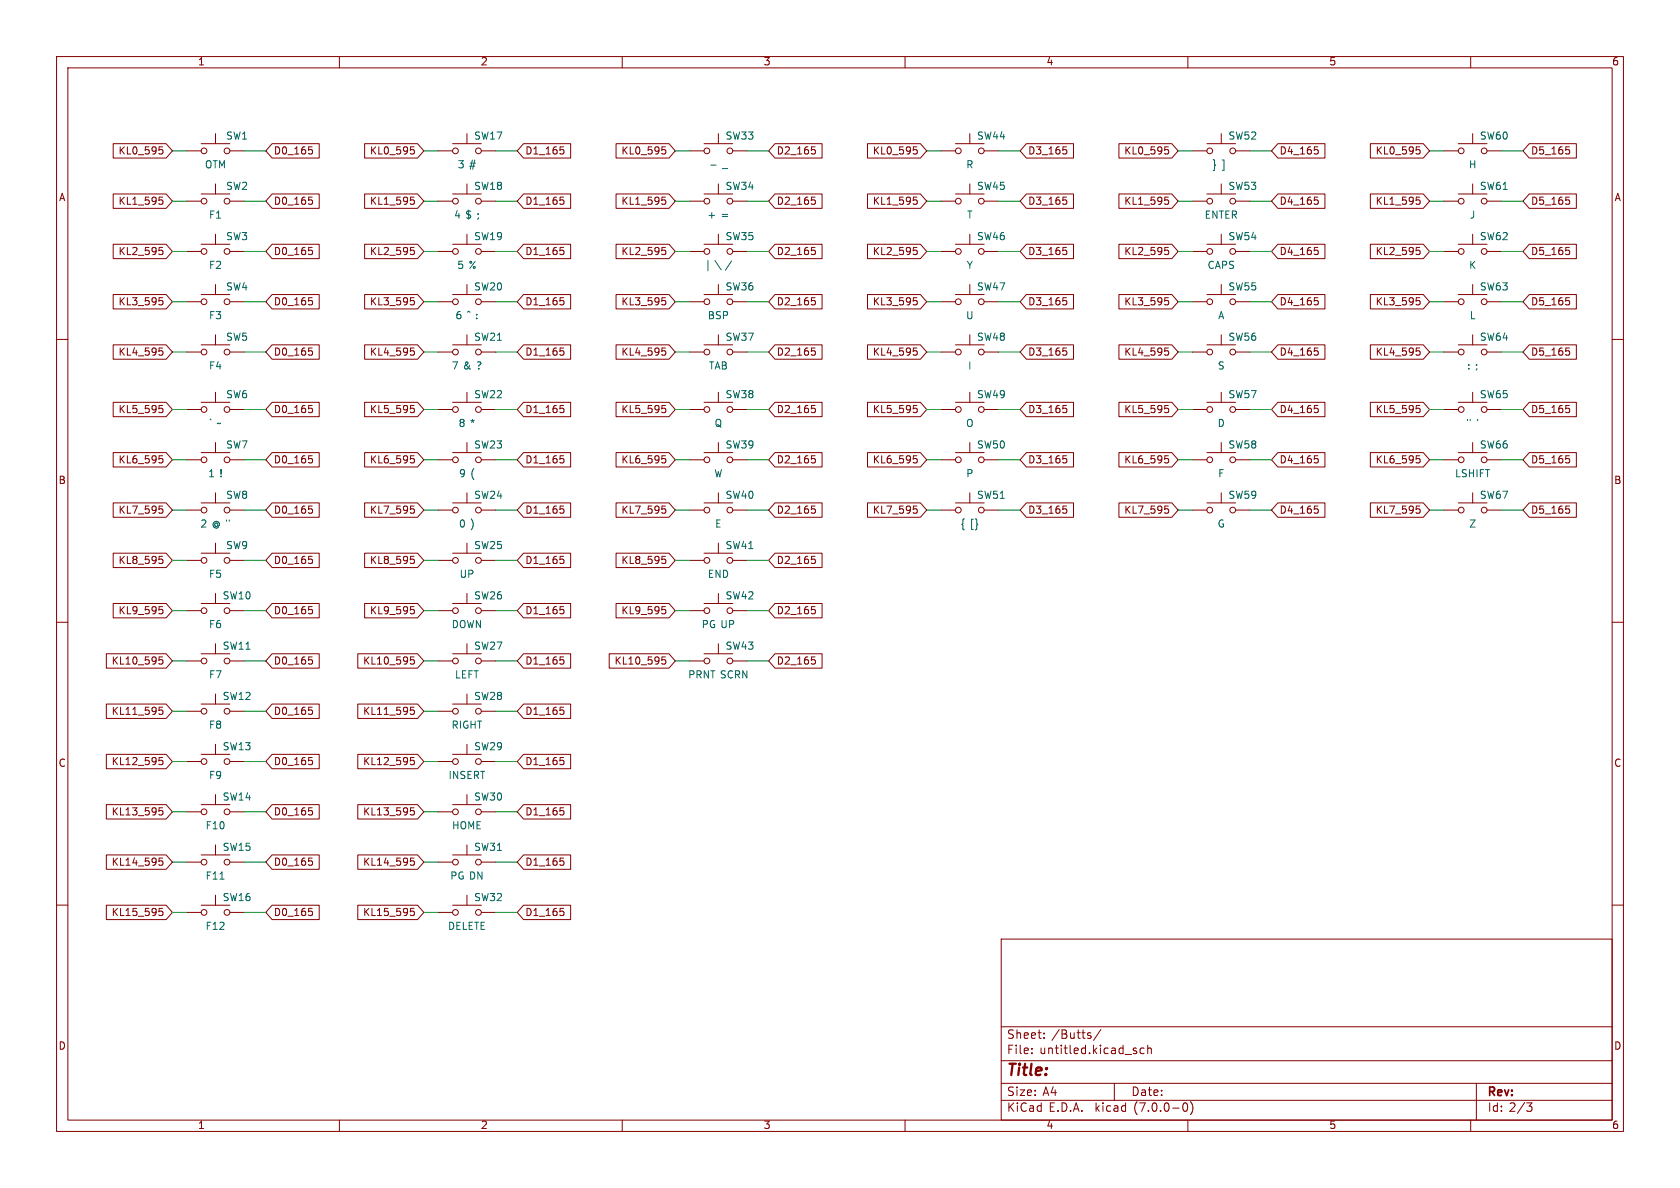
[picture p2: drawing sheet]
<svg xmlns="http://www.w3.org/2000/svg" width="297mm" height="210mm" viewBox="0 0 297 210" stroke-linecap="round" stroke-linejoin="round" font-family="sans-serif">
<g fill="none" stroke="#840000" stroke-width=".18">
<path d="M10 10h277v190h-277zM12 12h273v186h-273zM60 10v2M110 10v2M160 10v2M210 10v2M260 10v2M20 34.3h9.4l1.1 1.3-1.1 1.2h-9.4zM20 25.4h9.4l1.1 1.3-1.1 1.2h-9.4zM28.1 26h.6M28.1 34.8h.6M28.3 26.4h.3l.2 .3-.1 .5h-.4"/>
<path d="M28.3 35.3h.3l.2 .3-.1 .5h-.4M33 26.7h2.6M33 35.6h2.6M35.6 25.4h5M35.6 34.3h5M38.1 23.6v1.8M38.1 32.5v1.8M40.6 26.7h2.6M40.6 35.6h2.6M48.1 25.4h8.3v2.5h-8.3l-1.1-1.2zM48.1 34.3h8.3v2.5h-8.3l-1.1-1.2zM54.6 26h.6"/>
<path d="M54.6 34.8h.6M55.1 26.5l.2 .2-.2 .5M55.1 35.4l.2 .2-.2 .5M64.5 25.4h9.3l1.1 1.3-1.1 1.2h-9.3zM64.5 34.3h9.3l1.1 1.3-1.1 1.2h-9.3zM72.6 26h.6M72.6 34.8h.6M72.7 26.4h.3l.3 .3-.2 .5h-.4M72.7 35.3h.3l.3 .3-.2 .5h-.4M77.5 26.7h2.5M77.5 35.6h2.5M80 25.4h5.1"/>
<path d="M80 34.3h5.1M82.5 23.6v1.8M82.5 32.5v1.8M85.1 26.7h2.5M85.1 35.6h2.5M92.6 25.4h8.3v2.5h-8.3l-1.2-1.2zM92.6 34.3h8.3v2.5h-8.3l-1.2-1.2zM99 26h.6M99 34.8h.6M99.6 26.5l.1 .2-.1 .5M99.6 35.4l.1 .2-.1 .5M108.9 25.4h9.4l1.1 1.3-1.1 1.2h-9.4z"/>
<path d="M108.9 34.3h9.4l1.1 1.3-1.1 1.2h-9.4zM117 26h.6M117 34.8h.6M117.2 26.4h.3l.2 .3-.1 .5h-.4M117.2 35.3h.3l.2 .3-.1 .5h-.4M121.9 26.7h2.6M121.9 35.6h2.6M124.5 25.4h5M124.5 34.3h5M127 23.6v1.8M127 32.5v1.8M129.5 26.7h2.6"/>
<path d="M129.5 35.6h2.6M137 25.4h8.3v2.5h-8.3l-1.1-1.2zM137 34.3h8.3v2.5h-8.3l-1.1-1.2zM143.5 26h.6M143.5 34.8h.6M144 26.5l.2 .2-.2 .5M144 35.4l.2 .2-.2 .5M153.4 25.4h9.3l1.1 1.3-1.1 1.2h-9.3zM153.4 34.3h9.3l1.1 1.3-1.1 1.2h-9.3zM161.5 26h.6M161.5 34.8h.6M161.6 26.4h.3l.3 .3-.2 .5h-.4"/>
<path d="M161.6 35.3h.3l.3 .3-.2 .5h-.4M166.4 26.7h2.5M166.4 35.6h2.5M168.9 25.4h5.1M168.9 34.3h5.1M171.4 23.6v1.8M171.4 32.5v1.8M174 26.7h2.5M174 35.6h2.5M181.5 25.4h8.3v2.5h-8.3l-1.2-1.2zM181.5 34.3h8.3v2.5h-8.3l-1.2-1.2zM187.9 26h.6"/>
<path d="M187.9 34.8h.6M188.5 26.5l.1 .2-.1 .5M188.5 35.4l.1 .2-.1 .5M197.8 34.3h9.4l1.1 1.3-1.1 1.2h-9.4zM197.8 25.4h9.4l1.1 1.3-1.1 1.2h-9.4zM205.9 26h.6M205.9 34.8h.6M206.1 26.4h.3l.2 .3-.1 .5h-.4M206.1 35.3h.3l.2 .3-.1 .5h-.4M210.8 26.7h2.6M210.8 35.6h2.6M213.4 25.4h5"/>
<path d="M213.4 34.3h5M215.9 23.6v1.8M215.9 32.5v1.8M218.4 26.7h2.6M218.4 35.6h2.6M225.9 34.3h8.3v2.5h-8.3l-1.1-1.2zM225.9 25.4h8.3v2.5h-8.3l-1.1-1.2zM232.4 26h.6M232.4 34.8h.6M232.9 26.5l.2 .2-.2 .5M232.9 35.4l.2 .2-.2 .5M242.3 34.3h9.3l1.1 1.3-1.1 1.2h-9.3z"/>
<path d="M242.3 25.4h9.3l1.1 1.3-1.1 1.2h-9.3zM250.4 26h.6M250.4 34.8h.6M250.5 26.4h.3l.3 .3-.2 .5h-.4M250.5 35.3h.3l.3 .3-.2 .5h-.4M255.3 26.7h2.5M255.3 35.6h2.5M257.8 25.4h5.1M257.8 34.3h5.1M260.3 23.6v1.8M260.3 32.5v1.8M262.9 26.7h2.5"/>
<path d="M262.9 35.6h2.5M270.4 25.4h8.3v2.5h-8.3l-1.2-1.2zM270.4 34.3h8.3v2.5h-8.3l-1.2-1.2zM276.8 26h.6M276.8 34.8h.6M277.4 26.5l.1 .2-.1 .5M277.4 35.4l.1 .2-.1 .5M10 60h2M20 43.2h9.4l1.1 1.3-1.1 1.2h-9.4zM20 52.1h9.4l1.1 1.2-1.1 1.3h-9.4zM28.1 43.7h.6M28.1 52.6h.6"/>
<path d="M28.3 44.2h.3l.2 .3-.1 .4-.4 .1M28.3 53.1h.3l.2 .3-.1 .4-.4 .1M33 53.3h2.6M33 44.5h2.6M35.6 52.1h5M35.6 43.2h5M38.1 41.4v1.8M38.1 50.3v1.8M38.1 59.2v1.8M40.6 53.3h2.6M40.6 44.5h2.6M48.1 52.1h8.3v2.5h-8.3l-1.1-1.3z"/>
<path d="M48.1 43.2h8.3v2.5h-8.3l-1.1-1.2zM54.6 43.7h.6M54.6 52.6h.6M55.1 44.3l.2 .2-.2 .4M55.1 53.2l.2 .2-.2 .4M64.5 43.2h9.3l1.1 1.3-1.1 1.2h-9.3zM64.5 52.1h9.3l1.1 1.2-1.1 1.3h-9.3zM72.6 43.7h.6M72.6 52.6h.6M72.7 44.2h.3l.3 .3-.2 .4-.4 .1M72.7 53.1h.3l.3 .3-.2 .4-.4 .1M77.5 53.3h2.5"/>
<path d="M77.5 44.5h2.5M80 52.1h5.1M80 43.2h5.1M82.5 41.4v1.8M82.5 50.3v1.8M82.5 59.2v1.8M85.1 53.3h2.5M85.1 44.5h2.5M92.6 52.1h8.3v2.5h-8.3l-1.2-1.3zM92.6 43.2h8.3v2.5h-8.3l-1.2-1.2zM99 43.7h.6M99 52.6h.6"/>
<path d="M99.6 44.3l.1 .2-.1 .4M99.6 53.2l.1 .2-.1 .4M108.9 52.1h9.4l1.1 1.2-1.1 1.3h-9.4zM108.9 43.2h9.4l1.1 1.3-1.1 1.2h-9.4zM117 43.7h.6M117 52.6h.6M117.2 44.2h.3l.2 .3-.1 .4-.4 .1M117.2 53.1h.3l.2 .3-.1 .4-.4 .1M121.9 53.3h2.6M121.9 44.5h2.6M124.5 52.1h5M124.5 43.2h5"/>
<path d="M127 41.4v1.8M127 50.3v1.8M127 59.2v1.8M129.5 53.3h2.6M129.5 44.5h2.6M137 43.2h8.3v2.5h-8.3l-1.1-1.2zM137 52.1h8.3v2.5h-8.3l-1.1-1.3zM143.5 43.7h.6M143.5 52.6h.6M144 44.3l.2 .2-.2 .4M144 53.2l.2 .2-.2 .4M153.4 52.1h9.3l1.1 1.2-1.1 1.3h-9.3z"/>
<path d="M153.4 43.2h9.3l1.1 1.3-1.1 1.2h-9.3zM161.5 43.7h.6M161.5 52.6h.6M161.6 44.2h.3l.3 .3-.2 .4-.4 .1M161.6 53.1h.3l.3 .3-.2 .4-.4 .1M166.4 53.3h2.5M166.4 44.5h2.5M168.9 52.1h5.1M168.9 43.2h5.1M171.4 41.4v1.8M171.4 50.3v1.8M171.4 59.2v1.8"/>
<path d="M174 53.3h2.5M174 44.5h2.5M181.5 43.2h8.3v2.5h-8.3l-1.2-1.2zM181.5 52.1h8.3v2.5h-8.3l-1.2-1.3zM187.9 43.7h.6M187.9 52.6h.6M188.5 44.3l.1 .2-.1 .4M188.5 53.2l.1 .2-.1 .4M197.8 52.1h9.4l1.1 1.2-1.1 1.3h-9.4zM197.8 43.2h9.4l1.1 1.3-1.1 1.2h-9.4zM205.9 43.7h.6M205.9 52.6h.6"/>
<path d="M206.1 44.2h.3l.2 .3-.1 .4-.4 .1M206.1 53.1h.3l.2 .3-.1 .4-.4 .1M210.8 53.3h2.6M210.8 44.5h2.6M213.4 52.1h5M213.4 43.2h5M215.9 41.4v1.8M215.9 50.3v1.8M215.9 59.2v1.8M218.4 53.3h2.6M218.4 44.5h2.6M225.9 52.1h8.3v2.5h-8.3l-1.1-1.3z"/>
<path d="M225.9 43.2h8.3v2.5h-8.3l-1.1-1.2zM232.4 43.7h.6M232.4 52.6h.6M232.9 44.3l.2 .2-.2 .4M232.9 53.2l.2 .2-.2 .4M242.3 43.2h9.3l1.1 1.3-1.1 1.2h-9.3zM242.3 52.1h9.3l1.1 1.2-1.1 1.3h-9.3zM250.4 43.7h.6M250.4 52.6h.6M250.5 44.2h.3l.3 .3-.2 .4-.4 .1M250.5 53.1h.3l.3 .3-.2 .4-.4 .1M255.3 53.3h2.5"/>
<path d="M255.3 44.5h2.5M257.8 52.1h5.1M257.8 43.2h5.1M260.3 41.4v1.8M260.3 50.3v1.8M260.3 59.2v1.8M262.9 53.3h2.5M262.9 44.5h2.5M270.4 52.1h8.3v2.5h-8.3l-1.2-1.3zM270.4 43.2h8.3v2.5h-8.3l-1.2-1.2zM276.8 43.7h.6M276.8 52.6h.6"/>
<path d="M277.4 44.3l.1 .2-.1 .4M277.4 53.2l.1 .2-.1 .4M285 60h2M20 61h9.4l1.1 1.2-1.1 1.3h-9.4zM20 71.1h9.4l1.1 1.3-1.1 1.3h-9.4zM28.1 61.5h.6M28.1 71.7h.6M28.3 62h.3l.2 .2-.1 .5-.4 .1M28.3 72.2h.3l.2 .2-.1 .5h-.4M33 72.4h2.6M33 62.2h2.6M35.6 71.1h5"/>
<path d="M35.6 61h5M38.1 69.3v1.8M38.1 78.2v1.8M40.6 72.4h2.6M40.6 62.2h2.6M48.1 61h8.3v2.5h-8.3l-1.1-1.3zM48.1 71.1h8.3v2.6h-8.3l-1.1-1.3zM54.6 61.5h.6M54.6 71.7h.6M55.1 62.1l.2 .1-.2 .5M55.1 72.2l.2 .2-.2 .5M64.5 61h9.3l1.1 1.2-1.1 1.3h-9.3z"/>
<path d="M64.5 71.1h9.3l1.1 1.3-1.1 1.3h-9.3zM72.6 61.5h.6M72.6 71.7h.6M72.7 62h.3l.3 .2-.2 .5-.4 .1M72.7 72.2h.3l.3 .2-.2 .5h-.4M77.5 72.4h2.5M77.5 62.2h2.5M80 71.1h5.1M80 61h5.1M82.5 69.3v1.8M82.5 78.2v1.8M85.1 72.4h2.5"/>
<path d="M85.1 62.2h2.5M92.6 71.1h8.3v2.6h-8.3l-1.2-1.3zM92.6 61h8.3v2.5h-8.3l-1.2-1.3zM99 61.5h.6M99 71.7h.6M99.6 72.2l.1 .2-.1 .5M99.6 62.1l.1 .1-.1 .5M108.9 61h9.4l1.1 1.2-1.1 1.3h-9.4zM108.9 71.1h9.4l1.1 1.3-1.1 1.3h-9.4zM117 61.5h.6M117 71.7h.6M117.2 62h.3l.2 .2-.1 .5-.4 .1"/>
<path d="M117.2 72.2h.3l.2 .2-.1 .5h-.4M121.9 72.4h2.6M121.9 62.2h2.6M124.5 71.1h5M124.5 61h5M127 69.3v1.8M127 78.2v1.8M129.5 72.4h2.6M129.5 62.2h2.6M137 61h8.3v2.5h-8.3l-1.1-1.3zM137 71.1h8.3v2.6h-8.3l-1.1-1.3zM143.5 61.5h.6"/>
<path d="M143.5 71.7h.6M144 62.1l.2 .1-.2 .5M144 72.2l.2 .2-.2 .5M153.4 61h9.3l1.1 1.2-1.1 1.3h-9.3zM153.4 71.1h9.3l1.1 1.3-1.1 1.3h-9.3zM161.5 61.5h.6M161.5 71.7h.6M161.6 62h.3l.3 .2-.2 .5-.4 .1M161.6 72.2h.3l.3 .2-.2 .5h-.4M166.4 72.4h2.5M166.4 62.2h2.5M168.9 71.1h5.1"/>
<path d="M168.9 61h5.1M171.4 69.3v1.8M171.4 78.2v1.8M174 72.4h2.5M174 62.2h2.5M181.5 71.1h8.3v2.6h-8.3l-1.2-1.3zM181.5 61h8.3v2.5h-8.3l-1.2-1.3zM187.9 61.5h.6M187.9 71.7h.6M188.5 62.1l.1 .1-.1 .5M188.5 72.2l.1 .2-.1 .5M197.8 71.1h9.4l1.1 1.3-1.1 1.3h-9.4z"/>
<path d="M197.8 61h9.4l1.1 1.2-1.1 1.3h-9.4zM205.9 61.5h.6M205.9 71.7h.6M206.1 62h.3l.2 .2-.1 .5-.4 .1M206.1 72.2h.3l.2 .2-.1 .5h-.4M210.8 72.4h2.6M210.8 62.2h2.6M213.4 71.1h5M213.4 61h5M215.9 69.3v1.8M215.9 78.2v1.8M218.4 72.4h2.6"/>
<path d="M218.4 62.2h2.6M225.9 61h8.3v2.5h-8.3l-1.1-1.3zM225.9 71.1h8.3v2.6h-8.3l-1.1-1.3zM232.4 61.5h.6M232.4 71.7h.6M232.9 62.1l.2 .1-.2 .5M232.9 72.2l.2 .2-.2 .5M242.3 71.1h9.3l1.1 1.3-1.1 1.3h-9.3zM242.3 61h9.3l1.1 1.2-1.1 1.3h-9.3zM250.4 61.5h.6M250.4 71.7h.6M250.5 62h.3l.3 .2-.2 .5-.4 .1"/>
<path d="M250.5 72.2h.3l.3 .2-.2 .5h-.4M255.3 72.4h2.5M255.3 62.2h2.5M257.8 71.1h5.1M257.8 61h5.1M260.3 69.3v1.8M260.3 78.2v1.8M262.9 72.4h2.5M262.9 62.2h2.5M270.4 61h8.3v2.5h-8.3l-1.2-1.3zM270.4 71.1h8.3v2.6h-8.3l-1.2-1.3zM276.8 61.5h.6"/>
<path d="M276.8 71.7h.6M277.4 62.1l.1 .1-.1 .5M277.4 72.2l.1 .2-.1 .5M20 97.8h9.4l1.1 1.3-1.1 1.2h-9.4zM20 80h9.4l1.1 1.3-1.1 1.3h-9.4zM20 88.9h9.4l1.1 1.3-1.1 1.2h-9.4zM28.1 80.6h.6M28.1 89.5h.6M28.1 98.3h.6M28.3 81.1h.3l.2 .2-.1 .5h-.4M28.3 89.9h.3l.2 .3-.1 .5h-.4M28.3 98.8h.3l.2 .3-.1 .5h-.4"/>
<path d="M33 90.2h2.6M33 81.3h2.6M33 99.1h2.6M35.6 88.9h5M35.6 80h5M35.6 97.8h5M38.1 87.1v1.8M38.1 96v1.8M40.6 90.2h2.6M40.6 81.3h2.6M40.6 99.1h2.6M48.1 97.8h8.3v2.5h-8.3l-1.1-1.2z"/>
<path d="M48.1 80h8.3v2.6h-8.3l-1.1-1.3zM48.1 88.9h8.3v2.5h-8.3l-1.1-1.2zM54.6 80.6h.6M54.6 89.5h.6M54.6 98.3h.6M55.1 81.1l.2 .2-.2 .5M55.1 90l.2 .2-.2 .5M55.1 98.9l.2 .2-.2 .5M64.5 97.8h9.3l1.1 1.3-1.1 1.2h-9.3zM64.5 88.9h9.3l1.1 1.3-1.1 1.2h-9.3zM64.5 80h9.3l1.1 1.3-1.1 1.3h-9.3zM72.6 80.6h.6"/>
<path d="M72.6 89.5h.6M72.6 98.3h.6M72.7 81.1h.3l.3 .2-.2 .5h-.4M72.7 89.9h.3l.3 .3-.2 .5h-.4M72.7 98.8h.3l.3 .3-.2 .5h-.4M77.5 90.2h2.5M77.5 81.3h2.5M77.5 99.1h2.5M80 88.9h5.1M80 80h5.1M80 97.8h5.1M82.5 87.1v1.8"/>
<path d="M82.5 96v1.8M85.1 90.2h2.5M85.1 81.3h2.5M85.1 99.1h2.5M92.6 88.9h8.3v2.5h-8.3l-1.2-1.2zM92.6 97.8h8.3v2.5h-8.3l-1.2-1.2zM92.6 80h8.3v2.6h-8.3l-1.2-1.3zM99 80.6h.6M99 89.5h.6M99 98.3h.6M99.6 98.9l.1 .2-.1 .5M99.6 90l.1 .2-.1 .5"/>
<path d="M99.6 81.1l.1 .2-.1 .5M108.9 97.8h9.4l1.1 1.3-1.1 1.2h-9.4zM108.9 80h9.4l1.1 1.3-1.1 1.3h-9.4zM108.9 88.9h9.4l1.1 1.3-1.1 1.2h-9.4zM117 80.6h.6M117 89.5h.6M117 98.3h.6M117.2 81.1h.3l.2 .2-.1 .5h-.4M117.2 98.8h.3l.2 .3-.1 .5h-.4M117.2 89.9h.3l.2 .3-.1 .5h-.4M121.9 90.2h2.6M121.9 81.3h2.6"/>
<path d="M121.9 99.1h2.6M124.5 88.9h5M124.5 80h5M124.5 97.8h5M127 87.1v1.8M127 96v1.8M129.5 90.2h2.6M129.5 81.3h2.6M129.5 99.1h2.6M137 97.8h8.3v2.5h-8.3l-1.1-1.2zM137 88.9h8.3v2.5h-8.3l-1.1-1.2zM137 80h8.3v2.6h-8.3l-1.1-1.3z"/>
<path d="M143.5 80.6h.6M143.5 89.5h.6M143.5 98.3h.6M144 90l.2 .2-.2 .5M144 98.9l.2 .2-.2 .5M144 81.1l.2 .2-.2 .5M153.4 80h9.3l1.1 1.3-1.1 1.3h-9.3zM153.4 88.9h9.3l1.1 1.3-1.1 1.2h-9.3zM161.5 80.6h.6M161.5 89.5h.6M161.6 81.1h.3l.3 .2-.2 .5h-.4M161.6 89.9h.3l.3 .3-.2 .5h-.4"/>
<path d="M166.4 90.2h2.5M166.4 81.3h2.5M168.9 88.9h5.1M168.9 80h5.1M171.4 87.1v1.8M174 90.2h2.5M174 81.3h2.5M181.5 80h8.3v2.6h-8.3l-1.2-1.3zM181.5 88.9h8.3v2.5h-8.3l-1.2-1.2zM187.9 80.6h.6M187.9 89.5h.6M188.5 81.1l.1 .2-.1 .5"/>
<path d="M188.5 90l.1 .2-.1 .5M197.8 80h9.4l1.1 1.3-1.1 1.3h-9.4zM197.8 88.9h9.4l1.1 1.3-1.1 1.2h-9.4zM205.9 80.6h.6M205.9 89.5h.6M206.1 81.1h.3l.2 .2-.1 .5h-.4M206.1 89.9h.3l.2 .3-.1 .5h-.4M210.8 90.2h2.6M210.8 81.3h2.6M213.4 88.9h5M213.4 80h5M215.9 87.1v1.8"/>
<path d="M218.4 90.2h2.6M218.4 81.3h2.6M225.9 88.9h8.3v2.5h-8.3l-1.1-1.2zM225.9 80h8.3v2.6h-8.3l-1.1-1.3zM232.4 80.6h.6M232.4 89.5h.6M232.9 90l.2 .2-.2 .5M232.9 81.1l.2 .2-.2 .5M242.3 80h9.3l1.1 1.3-1.1 1.3h-9.3zM242.3 88.9h9.3l1.1 1.3-1.1 1.2h-9.3zM250.4 80.6h.6M250.4 89.5h.6"/>
<path d="M250.5 81.1h.3l.3 .2-.2 .5h-.4M250.5 89.9h.3l.3 .3-.2 .5h-.4M255.3 90.2h2.5M255.3 81.3h2.5M257.8 88.9h5.1M257.8 80h5.1M260.3 87.1v1.8M262.9 90.2h2.5M262.9 81.3h2.5M270.4 80h8.3v2.6h-8.3l-1.2-1.3zM270.4 88.9h8.3v2.5h-8.3l-1.2-1.2zM276.8 80.6h.6"/>
<path d="M276.8 89.5h.6M277.4 81.1l.1 .2-.1 .5M277.4 90l.1 .2-.1 .5M10 110h2M18.8 115.6h10.6l1.1 1.2-1.1 1.3h-10.6zM20 106.7h9.4l1.1 1.3-1.1 1.2h-9.4zM28.1 107.2h.6M28.1 116.7l.5-.1 .2 .3-.1 .4h-.6M28.1 116.1h.6M28.3 107.7h.3l.2 .3-.1 .4-.4 .1M33 116.8h2.6M33 108h2.6"/>
<path d="M35.6 115.6h5M35.6 106.7h5M38.1 104.9v1.8M38.1 113.8v1.8M40.6 116.8h2.6M40.6 108h2.6M48.1 115.6h8.3v2.5h-8.3l-1.1-1.3zM48.1 106.7h8.3v2.5h-8.3l-1.1-1.2zM54.6 107.2h.6M54.6 116.1h.6M55.1 107.8l.2 .2-.2 .4M55.1 116.7l.2 .2-.2 .4"/>
<path d="M63.3 115.6h10.5l1.1 1.2-1.1 1.3h-10.5zM64.5 106.7h9.3l1.1 1.3-1.1 1.2h-9.3zM72.6 116.7l.4-.1 .3 .3-.2 .4h-.5M72.6 107.2h.6M72.6 116.1h.6M72.7 107.7h.3l.3 .3-.2 .4-.4 .1M77.5 116.8h2.5M77.5 108h2.5M80 115.6h5.1M80 106.7h5.1M82.5 104.9v1.8M82.5 113.8v1.8"/>
<path d="M85.1 116.8h2.5M85.1 108h2.5M92.6 115.6h8.3v2.5h-8.3l-1.2-1.3zM92.6 106.7h8.3v2.5h-8.3l-1.2-1.2zM99 107.2h.6M99 116.1h.6M99.6 116.7l.1 .2-.1 .4M99.6 107.8l.1 .2-.1 .4M107.7 115.6h10.6l1.1 1.2-1.1 1.3h-10.6zM108.9 106.7h9.4l1.1 1.3-1.1 1.2h-9.4zM117 107.2h.6M117 116.1h.6"/>
<path d="M117 116.7l.5-.1 .2 .3-.1 .4h-.6M117.2 107.7h.3l.2 .3-.1 .4-.4 .1M121.9 116.8h2.6M121.9 108h2.6M124.5 115.6h5M124.5 106.7h5M127 104.9v1.8M127 113.8v1.8M129.5 116.8h2.6M129.5 108h2.6M137 106.7h8.3v2.5h-8.3l-1.1-1.2zM137 115.6h8.3v2.5h-8.3l-1.1-1.3z"/>
<path d="M143.5 107.2h.6M143.5 116.1h.6M144 116.7l.2 .2-.2 .4M144 107.8l.2 .2-.2 .4M285 110h2M18.8 124.5h10.6l1.1 1.2-1.1 1.3h-10.6zM18.8 133.3h10.6l1.1 1.3-1.1 1.3h-10.6zM28.1 125.6l.5-.1 .2 .2-.1 .5h-.6M28.1 134.5l.5-.1 .2 .2-.1 .5h-.6M28.1 125h.6M28.1 133.9h.6M33 125.7h2.6"/>
<path d="M33 134.6h2.6M35.6 124.5h5M35.6 133.4h5M38.1 122.7v1.8M38.1 131.6v1.8M40.6 125.7h2.6M40.6 134.6h2.6M48.1 124.5h8.3v2.5h-8.3l-1.1-1.3zM48.1 133.3h8.3v2.6h-8.3l-1.1-1.3zM54.6 125h.6M54.6 133.9h.6M55.1 125.6l.2 .1-.2 .5"/>
<path d="M55.1 134.5l.2 .1-.2 .5M63.3 133.3h10.5l1.1 1.3-1.1 1.3h-10.5zM63.3 124.5h10.5l1.1 1.2-1.1 1.3h-10.5zM72.6 125.6l.4-.1 .3 .2-.2 .5h-.5M72.6 134.5l.4-.1 .3 .2-.2 .5h-.5M72.6 125h.6M72.6 133.9h.6M77.5 125.7h2.5M77.5 134.6h2.5M80 124.5h5.1M80 133.4h5.1M82.5 122.7v1.8"/>
<path d="M82.5 131.6v1.8M85.1 125.7h2.5M85.1 134.6h2.5M92.6 133.3h8.3v2.6h-8.3l-1.2-1.3zM92.6 124.5h8.3v2.5h-8.3l-1.2-1.3zM99 125h.6M99 133.9h.6M99.6 125.6l.1 .1-.1 .5M99.6 134.5l.1 .1-.1 .5M10 160h2M18.8 142.2h10.6l1.1 1.3-1.1 1.3h-10.6zM18.8 151.1h10.6l1.1 1.3-1.1 1.3h-10.6z"/>
<path d="M28.1 151.7h.6M28.1 152.2h.5l.2 .2-.1 .5h-.6M28.1 142.8h.6M28.1 143.3h.5l.2 .2-.1 .5h-.6M33 152.4h2.6M33 143.5h2.6M35.6 151.1h5M35.6 142.2h5M38.1 140.5v1.7M38.1 149.4v1.7M38.1 158.2v1.8M40.6 152.4h2.6"/>
<path d="M40.6 143.5h2.6M48.1 142.2h8.3v2.6h-8.3l-1.1-1.3zM48.1 151.1h8.3v2.6h-8.3l-1.1-1.3zM54.6 151.7h.6M54.6 142.8h.6M55.1 143.3l.2 .2-.2 .5M55.1 152.2l.2 .2-.2 .5M63.3 151.1h10.5l1.1 1.3-1.1 1.3h-10.5zM63.3 142.2h10.5l1.1 1.3-1.1 1.3h-10.5zM72.6 143.3h.4l.3 .2-.2 .5h-.5M72.6 152.2h.4l.3 .2-.2 .5h-.5M72.6 151.7h.6"/>
<path d="M72.6 142.8h.6M77.5 152.4h2.5M77.5 143.5h2.5M80 151.1h5.1M80 142.2h5.1M82.5 140.5v1.7M82.5 149.4v1.7M82.5 158.2v1.8M85.1 152.4h2.5M85.1 143.5h2.5M92.6 151.1h8.3v2.6h-8.3l-1.2-1.3zM92.6 142.2h8.3v2.6h-8.3l-1.2-1.3z"/>
<path d="M99 151.7h.6M99 142.8h.6M99.6 143.3l.1 .2-.1 .5M99.6 152.2l.1 .2-.1 .5M285 160h2M18.8 160h10.6l1.1 1.3-1.1 1.3h-10.6zM28.1 160.6h.6M28.1 161.1h.5l.2 .2-.1 .5h-.6M33 161.3h2.6M35.6 160h5M40.6 161.3h2.6M48.1 160h8.3v2.6h-8.3l-1.1-1.3z"/>
<path d="M54.6 160.6h.6M55.1 161.1l.2 .2-.2 .5M63.3 160h10.5l1.1 1.3-1.1 1.3h-10.5zM72.6 161.1h.4l.3 .2-.2 .5h-.5M72.6 160.6h.6M77.5 161.3h2.5M80 160h5.1M85.1 161.3h2.5M92.6 160h8.3v2.6h-8.3l-1.2-1.3zM99 160.6h.6M99.6 161.1l.1 .2-.1 .5M177 166h108v32h-108z"/>
<path d="M60 198v2M110 198v2M160 198v2M177 194.5h108M177 191.5h108M177 187.5h108M177 181.5h108M182.4 186.1v.2M182.4 185.3v.2M184.6 183.4v.2M184.6 182.6v.2M192.5 183.1h.3l.1 .2-.2 .3h-.3"/>
<path d="M192.5 182.6h.3M194.6 182l-1.3 1.9M197 191.5v3M200.9 185.8v.4M202.3 185.3h-.5l-.3 .2v.5l.2 .2h.6M202.9 185.4l.2-.1h.4v1M202.9 184.8v1.5M209.3 195h.2a.81 .81 0 0 1 .5 .6 .81 .81 0 0 1-.3 .8l-.1 .1a.81 .81 0 0 1-.6-.7 .81 .81 0 0 1 .3-.8zM210 198v2M210.5 194.7a1.72 1.72 0 0 1 0 2.3M260 198v2M261 191.5v6.5"/>
<path d="M269.9 195h.9l-.5 .5 .5 .2v.5l-.3 .3h-.4"/>
<circle cx="36.1" cy="35.6" r=".51"/>
<circle cx="36.1" cy="26.7" r=".51"/>
<circle cx="40.1" cy="35.6" r=".51"/>
<circle cx="40.1" cy="26.7" r=".51"/>
<circle cx="80.5" cy="35.6" r=".51"/>
<circle cx="80.5" cy="26.7" r=".51"/>
<circle cx="84.6" cy="35.6" r=".51"/>
<circle cx="84.6" cy="26.7" r=".51"/>
<circle cx="125" cy="35.6" r=".51"/>
<circle cx="125" cy="26.7" r=".51"/>
<circle cx="129" cy="26.7" r=".51"/>
<circle cx="129" cy="35.6" r=".51"/>
<circle cx="169.4" cy="26.7" r=".51"/>
<circle cx="169.4" cy="35.6" r=".51"/>
<circle cx="173.5" cy="35.6" r=".51"/>
<circle cx="173.5" cy="26.7" r=".51"/>
<circle cx="213.9" cy="35.6" r=".51"/>
<circle cx="213.9" cy="26.7" r=".51"/>
<circle cx="217.9" cy="35.6" r=".51"/>
<circle cx="217.9" cy="26.7" r=".51"/>
<circle cx="258.3" cy="35.6" r=".51"/>
<circle cx="258.3" cy="26.7" r=".51"/>
<circle cx="262.4" cy="35.6" r=".51"/>
<circle cx="262.4" cy="26.7" r=".51"/>
<circle cx="36.1" cy="44.5" r=".51"/>
<circle cx="36.1" cy="53.3" r=".51"/>
<circle cx="40.1" cy="53.3" r=".51"/>
<circle cx="40.1" cy="44.5" r=".51"/>
<circle cx="80.5" cy="53.3" r=".51"/>
<circle cx="80.5" cy="44.5" r=".51"/>
<circle cx="84.6" cy="44.5" r=".51"/>
<circle cx="84.6" cy="53.3" r=".51"/>
<circle cx="125" cy="53.3" r=".51"/>
<circle cx="125" cy="44.5" r=".51"/>
<circle cx="129" cy="53.3" r=".51"/>
<circle cx="129" cy="44.5" r=".51"/>
<circle cx="169.4" cy="44.5" r=".51"/>
<circle cx="169.4" cy="53.3" r=".51"/>
<circle cx="173.5" cy="53.3" r=".51"/>
<circle cx="173.5" cy="44.5" r=".51"/>
<circle cx="213.9" cy="44.5" r=".51"/>
<circle cx="213.9" cy="53.3" r=".51"/>
<circle cx="217.9" cy="53.3" r=".51"/>
<circle cx="217.9" cy="44.5" r=".51"/>
<circle cx="258.3" cy="53.3" r=".51"/>
<circle cx="258.3" cy="44.5" r=".51"/>
<circle cx="262.4" cy="53.3" r=".51"/>
<circle cx="262.4" cy="44.5" r=".51"/>
<circle cx="36.1" cy="72.4" r=".51"/>
<circle cx="36.1" cy="62.2" r=".51"/>
<circle cx="40.1" cy="72.4" r=".51"/>
<circle cx="40.1" cy="62.2" r=".51"/>
<circle cx="80.5" cy="62.2" r=".51"/>
<circle cx="80.5" cy="72.4" r=".51"/>
<circle cx="84.6" cy="62.2" r=".51"/>
<circle cx="84.6" cy="72.4" r=".51"/>
<circle cx="125" cy="62.2" r=".51"/>
<circle cx="125" cy="72.4" r=".51"/>
<circle cx="129" cy="62.2" r=".51"/>
<circle cx="129" cy="72.4" r=".51"/>
<circle cx="169.4" cy="72.4" r=".51"/>
<circle cx="169.4" cy="62.2" r=".51"/>
<circle cx="173.5" cy="62.2" r=".51"/>
<circle cx="173.5" cy="72.4" r=".51"/>
<circle cx="213.9" cy="72.4" r=".51"/>
<circle cx="213.9" cy="62.2" r=".51"/>
<circle cx="217.9" cy="62.2" r=".51"/>
<circle cx="217.9" cy="72.4" r=".51"/>
<circle cx="258.3" cy="62.2" r=".51"/>
<circle cx="258.3" cy="72.4" r=".51"/>
<circle cx="262.4" cy="62.2" r=".51"/>
<circle cx="262.4" cy="72.4" r=".51"/>
<circle cx="36.1" cy="81.3" r=".51"/>
<circle cx="36.1" cy="90.2" r=".51"/>
<circle cx="36.1" cy="99.1" r=".51"/>
<circle cx="40.1" cy="90.2" r=".51"/>
<circle cx="40.1" cy="99.1" r=".51"/>
<circle cx="40.1" cy="81.3" r=".51"/>
<circle cx="80.5" cy="90.2" r=".51"/>
<circle cx="80.5" cy="81.3" r=".51"/>
<circle cx="80.5" cy="99.1" r=".51"/>
<circle cx="84.6" cy="99.1" r=".51"/>
<circle cx="84.6" cy="90.2" r=".51"/>
<circle cx="84.6" cy="81.3" r=".51"/>
<circle cx="125" cy="99.1" r=".51"/>
<circle cx="125" cy="81.3" r=".51"/>
<circle cx="125" cy="90.2" r=".51"/>
<circle cx="129" cy="90.2" r=".51"/>
<circle cx="129" cy="99.1" r=".51"/>
<circle cx="129" cy="81.3" r=".51"/>
<circle cx="169.4" cy="90.2" r=".51"/>
<circle cx="169.4" cy="81.3" r=".51"/>
<circle cx="173.5" cy="90.2" r=".51"/>
<circle cx="173.5" cy="81.3" r=".51"/>
<circle cx="213.9" cy="81.3" r=".51"/>
<circle cx="213.9" cy="90.2" r=".51"/>
<circle cx="217.9" cy="90.2" r=".51"/>
<circle cx="217.9" cy="81.3" r=".51"/>
<circle cx="258.3" cy="81.3" r=".51"/>
<circle cx="258.3" cy="90.2" r=".51"/>
<circle cx="262.4" cy="90.2" r=".51"/>
<circle cx="262.4" cy="81.3" r=".51"/>
<circle cx="36.1" cy="108" r=".51"/>
<circle cx="36.1" cy="116.8" r=".51"/>
<circle cx="40.1" cy="108" r=".51"/>
<circle cx="40.1" cy="116.8" r=".51"/>
<circle cx="80.5" cy="116.8" r=".51"/>
<circle cx="80.5" cy="108" r=".51"/>
<circle cx="84.6" cy="116.8" r=".51"/>
<circle cx="84.6" cy="108" r=".51"/>
<circle cx="125" cy="108" r=".51"/>
<circle cx="125" cy="116.8" r=".51"/>
<circle cx="129" cy="108" r=".51"/>
<circle cx="129" cy="116.8" r=".51"/>
<circle cx="36.1" cy="125.7" r=".51"/>
<circle cx="36.1" cy="134.6" r=".51"/>
<circle cx="40.1" cy="125.7" r=".51"/>
<circle cx="40.1" cy="134.6" r=".51"/>
<circle cx="80.5" cy="125.7" r=".51"/>
<circle cx="80.5" cy="134.6" r=".51"/>
<circle cx="84.6" cy="125.7" r=".51"/>
<circle cx="84.6" cy="134.6" r=".51"/>
<circle cx="36.1" cy="143.5" r=".51"/>
<circle cx="36.1" cy="152.4" r=".51"/>
<circle cx="40.1" cy="143.5" r=".51"/>
<circle cx="40.1" cy="152.4" r=".51"/>
<circle cx="80.5" cy="143.5" r=".51"/>
<circle cx="80.5" cy="152.4" r=".51"/>
<circle cx="84.6" cy="152.4" r=".51"/>
<circle cx="84.6" cy="143.5" r=".51"/>
<circle cx="36.1" cy="161.3" r=".51"/>
<circle cx="40.1" cy="161.3" r=".51"/>
<circle cx="80.5" cy="161.3" r=".51"/>
<circle cx="84.6" cy="161.3" r=".51"/>
</g>
<path d="M36.5 28.6l.3-.2a.43 .43 0 0 1 .5 .4v.5a.42 .42 0 0 1-.4 .4 .42 .42 0 0 1-.4-.4zM37.7 28.4h.7M38 28.4v1.3M38.8 29.7v-1.3l.4 .9 .5-.9v1.3M125.7 29.2h.9M127.7 29.8h1M125.1 46.1v1.8M38.9 155.4h.7" fill="none" stroke="#006464" stroke-width=".18"/>
<g fill="none" stroke="#009600" stroke-width=".18">
<path d="M30.5 26.7h2.5M30.5 35.6h2.5M43.2 26.7h3.8M43.2 35.6h3.8M74.9 26.7h2.6M74.9 35.6h2.6M87.6 26.7h3.8M87.6 35.6h3.8M119.4 26.7h2.5M119.4 35.6h2.5M132.1 26.7h3.8M132.1 35.6h3.8"/>
<path d="M163.8 26.7h2.6M163.8 35.6h2.6M176.5 26.7h3.8M176.5 35.6h3.8M208.3 26.7h2.5M208.3 35.6h2.5M221 26.7h3.8M221 35.6h3.8M252.7 26.7h2.6M252.7 35.6h2.6M265.4 26.7h3.8M265.4 35.6h3.8"/>
<path d="M30.5 53.3h2.5M30.5 44.5h2.5M43.2 53.3h3.8M43.2 44.5h3.8M74.9 53.3h2.6M74.9 44.5h2.6M87.6 53.3h3.8M87.6 44.5h3.8M119.4 53.3h2.5M119.4 44.5h2.5M132.1 53.3h3.8M132.1 44.5h3.8"/>
<path d="M163.8 53.3h2.6M163.8 44.5h2.6M176.5 53.3h3.8M176.5 44.5h3.8M208.3 53.3h2.5M208.3 44.5h2.5M221 53.3h3.8M221 44.5h3.8M252.7 53.3h2.6M252.7 44.5h2.6M265.4 53.3h3.8M265.4 44.5h3.8"/>
<path d="M30.5 62.2h2.5M30.5 72.4h2.5M43.2 62.2h3.8M43.2 72.4h3.8M74.9 62.2h2.6M74.9 72.4h2.6M87.6 62.2h3.8M87.6 72.4h3.8M119.4 62.2h2.5M119.4 72.4h2.5M132.1 62.2h3.8M132.1 72.4h3.8"/>
<path d="M163.8 62.2h2.6M163.8 72.4h2.6M176.5 62.2h3.8M176.5 72.4h3.8M208.3 62.2h2.5M208.3 72.4h2.5M221 62.2h3.8M221 72.4h3.8M252.7 62.2h2.6M252.7 72.4h2.6M265.4 62.2h3.8M265.4 72.4h3.8"/>
<path d="M30.5 90.2h2.5M30.5 81.3h2.5M30.5 99.1h2.5M43.2 90.2h3.8M43.2 81.3h3.8M43.2 99.1h3.8M74.9 90.2h2.6M74.9 81.3h2.6M74.9 99.1h2.6M87.6 90.2h3.8M87.6 81.3h3.8M87.6 99.1h3.8"/>
<path d="M119.4 90.2h2.5M119.4 81.3h2.5M119.4 99.1h2.5M132.1 90.2h3.8M132.1 81.3h3.8M132.1 99.1h3.8M163.8 90.2h2.6M163.8 81.3h2.6M176.5 90.2h3.8M176.5 81.3h3.8M208.3 90.2h2.5M208.3 81.3h2.5"/>
<path d="M221 90.2h3.8M221 81.3h3.8M252.7 90.2h2.6M252.7 81.3h2.6M265.4 90.2h3.8M265.4 81.3h3.8M30.5 108h2.5M30.5 116.8h2.5M43.2 108h3.8M43.2 116.8h3.8M74.9 108h2.6M74.9 116.8h2.6"/>
<path d="M87.6 108h3.8M87.6 116.8h3.8M119.4 108h2.5M119.4 116.8h2.5M132.1 108h3.8M132.1 116.8h3.8M30.5 125.7h2.5M30.5 134.6h2.5M43.2 125.7h3.8M43.2 134.6h3.8M74.9 125.7h2.6M74.9 134.6h2.6"/>
<path d="M87.6 125.7h3.8M87.6 134.6h3.8M30.5 152.4h2.5M30.5 143.5h2.5M43.2 152.4h3.8M43.2 143.5h3.8M74.9 152.4h2.6M74.9 143.5h2.6M87.6 152.4h3.8M87.6 143.5h3.8M30.5 161.3h2.5M43.2 161.3h3.8"/>
<path d="M74.9 161.3h2.6M87.6 161.3h3.8"/>
</g>
<text font-size="2.8" fill="#840000" x="178" y="190.8">Title:</text>
<g font-size="2.1" fill="#840000">
<text x="178" y="183.9">Sheet:</text>
<text x="185.9" y="183.9">/Butts/</text>
<text x="178" y="186.6">File:</text>
<text x="183.8" y="186.6">untitled.kicad_sch</text>
<text x="178" y="196.8">KiCad</text>
<text x="178" y="194">Size:</text>
<text x="184.3" y="194">A4</text>
<text x="185.4" y="196.8">E.D.A.</text>
<text x="193.7" y="196.8">kicad</text>
<text x="200" y="194">Date:</text>
<text x="200.6" y="196.8">(7.0.0-0)</text>
<text x="263" y="194.2">Rev:</text>
<text x="263" y="196.8">Id: 2/3</text>
</g>
<g font-size="1.8" fill="#840000">
<text x="35" y="11.8">1</text>
<text x="85" y="11.8">2</text>
<text x="135" y="11.8">3</text>
<text x="185" y="11.8">4</text>
<text x="235" y="11.8">5</text>
<text x="285" y="11.8">6</text>
<text x="20.8" y="27.6">KL0_595</text>
<text x="48.4" y="27.6">D0_165</text>
<text x="65.3" y="27.6">KL0_595</text>
<text x="92.9" y="27.6">D1_165</text>
<text x="109.7" y="27.6">KL0_595</text>
<text x="137.3" y="27.6">D2_165</text>
<text x="154.2" y="27.6">KL0_595</text>
<text x="181.8" y="27.6">D3_165</text>
<text x="198.6" y="27.6">KL0_595</text>
<text x="226.2" y="27.6">D4_165</text>
<text x="243.1" y="27.6">KL0_595</text>
<text x="270.7" y="27.6">D5_165</text>
<text x="10.4" y="35.8">A</text>
<text x="285.4" y="35.8">A</text>
<text x="20.8" y="36.5">KL1_595</text>
<text x="48.4" y="36.5">D0_165</text>
<text x="65.3" y="36.5">KL1_595</text>
<text x="92.9" y="36.5">D1_165</text>
<text x="109.7" y="36.5">KL1_595</text>
<text x="137.3" y="36.5">D2_165</text>
<text x="154.2" y="36.5">KL1_595</text>
<text x="181.8" y="36.5">D3_165</text>
<text x="198.6" y="36.5">KL1_595</text>
<text x="226.2" y="36.5">D4_165</text>
<text x="243.1" y="36.5">KL1_595</text>
<text x="270.7" y="36.5">D5_165</text>
<text x="20.8" y="45.4">KL2_595</text>
<text x="48.4" y="45.4">D0_165</text>
<text x="65.3" y="45.4">KL2_595</text>
<text x="92.9" y="45.4">D1_165</text>
<text x="109.7" y="45.4">KL2_595</text>
<text x="137.3" y="45.4">D2_165</text>
<text x="154.2" y="45.4">KL2_595</text>
<text x="181.8" y="45.4">D3_165</text>
<text x="198.6" y="45.4">KL2_595</text>
<text x="226.2" y="45.4">D4_165</text>
<text x="243.1" y="45.4">KL2_595</text>
<text x="270.7" y="45.4">D5_165</text>
<text x="20.8" y="54.3">KL3_595</text>
<text x="48.4" y="54.3">D0_165</text>
<text x="65.3" y="54.3">KL3_595</text>
<text x="92.9" y="54.3">D1_165</text>
<text x="109.7" y="54.3">KL3_595</text>
<text x="137.3" y="54.3">D2_165</text>
<text x="154.2" y="54.3">KL3_595</text>
<text x="181.8" y="54.3">D3_165</text>
<text x="198.6" y="54.3">KL3_595</text>
<text x="226.2" y="54.3">D4_165</text>
<text x="243.1" y="54.3">KL3_595</text>
<text x="270.7" y="54.3">D5_165</text>
<text x="20.8" y="63.1">KL4_595</text>
<text x="48.4" y="63.1">D0_165</text>
<text x="65.3" y="63.1">KL4_595</text>
<text x="92.9" y="63.1">D1_165</text>
<text x="109.7" y="63.1">KL4_595</text>
<text x="137.3" y="63.1">D2_165</text>
<text x="154.2" y="63.1">KL4_595</text>
<text x="181.8" y="63.1">D3_165</text>
<text x="198.6" y="63.1">KL4_595</text>
<text x="226.2" y="63.1">D4_165</text>
<text x="243.1" y="63.1">KL4_595</text>
<text x="270.7" y="63.1">D5_165</text>
<text x="20.8" y="73.3">KL5_595</text>
<text x="48.4" y="73.3">D0_165</text>
<text x="65.3" y="73.3">KL5_595</text>
<text x="92.9" y="73.3">D1_165</text>
<text x="109.7" y="73.3">KL5_595</text>
<text x="137.3" y="73.3">D2_165</text>
<text x="154.2" y="73.3">KL5_595</text>
<text x="181.8" y="73.3">D3_165</text>
<text x="198.6" y="73.3">KL5_595</text>
<text x="226.2" y="73.3">D4_165</text>
<text x="243.1" y="73.3">KL5_595</text>
<text x="270.7" y="73.3">D5_165</text>
<text x="20.8" y="82.2">KL6_595</text>
<text x="48.4" y="82.2">D0_165</text>
<text x="65.3" y="82.2">KL6_595</text>
<text x="92.9" y="82.2">D1_165</text>
<text x="109.7" y="82.2">KL6_595</text>
<text x="137.3" y="82.2">D2_165</text>
<text x="154.2" y="82.2">KL6_595</text>
<text x="181.8" y="82.2">D3_165</text>
<text x="198.6" y="82.2">KL6_595</text>
<text x="226.2" y="82.2">D4_165</text>
<text x="243.1" y="82.2">KL6_595</text>
<text x="270.7" y="82.2">D5_165</text>
<text x="10.3" y="85.8">B</text>
<text x="285.3" y="85.8">B</text>
<text x="20.8" y="91.1">KL7_595</text>
<text x="48.4" y="91.1">D0_165</text>
<text x="65.3" y="91.1">KL7_595</text>
<text x="92.9" y="91.1">D1_165</text>
<text x="109.7" y="91.1">KL7_595</text>
<text x="137.3" y="91.1">D2_165</text>
<text x="154.2" y="91.1">KL7_595</text>
<text x="181.8" y="91.1">D3_165</text>
<text x="198.6" y="91.1">KL7_595</text>
<text x="226.2" y="91.1">D4_165</text>
<text x="243.1" y="91.1">KL7_595</text>
<text x="270.7" y="91.1">D5_165</text>
<text x="20.8" y="100">KL8_595</text>
<text x="48.4" y="100">D0_165</text>
<text x="65.3" y="100">KL8_595</text>
<text x="92.9" y="100">D1_165</text>
<text x="109.7" y="100">KL8_595</text>
<text x="137.3" y="100">D2_165</text>
<text x="20.8" y="108.9">KL9_595</text>
<text x="48.4" y="108.9">D0_165</text>
<text x="65.3" y="108.9">KL9_595</text>
<text x="92.9" y="108.9">D1_165</text>
<text x="109.7" y="108.9">KL9_595</text>
<text x="137.3" y="108.9">D2_165</text>
<text x="19.6" y="117.8">KL10_595</text>
<text x="48.4" y="117.8">D0_165</text>
<text x="64.1" y="117.8">KL10_595</text>
<text x="92.9" y="117.8">D1_165</text>
<text x="108.5" y="117.8">KL10_595</text>
<text x="137.3" y="117.8">D2_165</text>
<text x="19.6" y="126.6">KL11_595</text>
<text x="48.4" y="126.6">D0_165</text>
<text x="64.1" y="126.6">KL11_595</text>
<text x="92.9" y="126.6">D1_165</text>
<text x="10.3" y="135.8">C</text>
<text x="19.6" y="135.5">KL12_595</text>
<text x="48.4" y="135.5">D0_165</text>
<text x="64.1" y="135.5">KL12_595</text>
<text x="92.9" y="135.5">D1_165</text>
<text x="285.3" y="135.8">C</text>
<text x="19.6" y="144.4">KL13_595</text>
<text x="48.4" y="144.4">D0_165</text>
<text x="64.1" y="144.4">KL13_595</text>
<text x="92.9" y="144.4">D1_165</text>
<text x="19.6" y="153.3">KL14_595</text>
<text x="48.4" y="153.3">D0_165</text>
<text x="64.1" y="153.3">KL14_595</text>
<text x="92.9" y="153.3">D1_165</text>
<text x="19.6" y="162.2">KL15_595</text>
<text x="48.4" y="162.2">D0_165</text>
<text x="64.1" y="162.2">KL15_595</text>
<text x="92.9" y="162.2">D1_165</text>
<text x="10.3" y="185.8">D</text>
<text x="285.3" y="185.8">D</text>
<text x="35" y="199.8">1</text>
<text x="85" y="199.8">2</text>
<text x="135" y="199.8">3</text>
<text x="185" y="199.8">4</text>
<text x="235" y="199.8">5</text>
<text x="285" y="199.8">6</text>
</g>
<g font-size="1.8" fill="#006464">
<text x="39.9" y="25">SW1</text>
<text x="83.8" y="25">SW17</text>
<text x="128.2" y="25">SW33</text>
<text x="172.7" y="25">SW44</text>
<text x="217.1" y="25">SW52</text>
<text x="261.6" y="25">SW60</text>
<text x="39.9" y="33.8">SW2</text>
<text x="80.9" y="30">3 #</text>
<text x="83.8" y="33.8">SW18</text>
<text x="128.2" y="33.8">SW34</text>
<text x="170.8" y="30">R</text>
<text x="172.7" y="33.8">SW45</text>
<text x="214.2" y="30">} ]</text>
<text x="217.1" y="33.8">SW53</text>
<text x="259.6" y="30">H</text>
<text x="261.6" y="33.8">SW61</text>
<text x="36.9" y="38.9">F1</text>
<text x="80.2" y="38.9">4 $ ;</text>
<text x="125" y="38.9">+</text>
<text x="127.4" y="38.9">=</text>
<text x="170.9" y="38.9">T</text>
<text x="212.9" y="38.9">ENTER</text>
<text x="259.8" y="38.9">J</text>
<text x="36.9" y="47.8">F2</text>
<text x="39.9" y="42.7">SW3</text>
<text x="80.8" y="47.8">5 %</text>
<text x="83.8" y="42.7">SW19</text>
<text x="126.6" y="47.8">\ /</text>
<text x="128.2" y="42.7">SW35</text>
<text x="170.8" y="47.8">Y</text>
<text x="172.7" y="42.7">SW46</text>
<text x="213.4" y="47.8">CAPS</text>
<text x="217.1" y="42.7">SW54</text>
<text x="259.7" y="47.8">K</text>
<text x="261.6" y="42.7">SW62</text>
<text x="39.9" y="51.6">SW4</text>
<text x="83.8" y="51.6">SW20</text>
<text x="128.2" y="51.6">SW36</text>
<text x="172.7" y="51.6">SW47</text>
<text x="217.1" y="51.6">SW55</text>
<text x="261.6" y="51.6">SW63</text>
<text x="36.9" y="56.7">F3</text>
<text x="80.5" y="56.7">6 ^ :</text>
<text x="125.1" y="56.7">BSP</text>
<text x="170.7" y="56.7">U</text>
<text x="215.3" y="56.7">A</text>
<text x="259.8" y="56.7">L</text>
<text x="36.9" y="65.6">F4</text>
<text x="39.9" y="60.5">SW5</text>
<text x="79.8" y="65.6">7 &amp;</text>
<text x="83.8" y="60.5">SW21</text>
<text x="84.3" y="65.6">?</text>
<text x="125.3" y="65.6">TAB</text>
<text x="128.2" y="60.5">SW37</text>
<text x="171.1" y="65.6">I</text>
<text x="172.7" y="60.5">SW48</text>
<text x="215.2" y="65.6">S</text>
<text x="217.1" y="60.5">SW56</text>
<text x="259.3" y="65.6">: ;</text>
<text x="261.6" y="60.5">SW64</text>
<text x="39.9" y="70.7">SW6</text>
<text x="83.8" y="70.7">SW22</text>
<text x="128.2" y="70.7">SW38</text>
<text x="172.7" y="70.7">SW49</text>
<text x="217.1" y="70.7">SW57</text>
<text x="261.6" y="70.7">SW65</text>
<text x="37" y="75.8">` ~</text>
<text x="81" y="75.8">8 *</text>
<text x="126.3" y="75.8">Q</text>
<text x="170.7" y="75.8">O</text>
<text x="215.2" y="75.8">D</text>
<text x="259.1" y="75.8">&quot; '</text>
<text x="39.9" y="79.6">SW7</text>
<text x="83.8" y="79.6">SW23</text>
<text x="128.2" y="79.6">SW39</text>
<text x="172.7" y="79.6">SW50</text>
<text x="217.1" y="79.6">SW58</text>
<text x="261.6" y="79.6">SW66</text>
<text x="36.7" y="84.6">1 !</text>
<text x="39.9" y="88.5">SW8</text>
<text x="81.1" y="84.6">9 (</text>
<text x="83.8" y="88.5">SW24</text>
<text x="126.2" y="84.6">W</text>
<text x="128.2" y="88.5">SW40</text>
<text x="170.8" y="84.6">P</text>
<text x="172.7" y="88.5">SW51</text>
<text x="215.3" y="84.6">F</text>
<text x="217.1" y="88.5">SW59</text>
<text x="257.2" y="84.6">LSHIFT</text>
<text x="261.6" y="88.5">SW67</text>
<text x="35.4" y="93.5">2 @ &quot;</text>
<text x="81.1" y="93.5">0 )</text>
<text x="126.4" y="93.5">E</text>
<text x="169.7" y="93.5">{ [}</text>
<text x="215.2" y="93.5">G</text>
<text x="259.7" y="93.5">Z</text>
<text x="39.9" y="97.3">SW9</text>
<text x="83.8" y="97.3">SW25</text>
<text x="128.2" y="97.3">SW41</text>
<text x="36.9" y="102.4">F5</text>
<text x="39.3" y="106.2">SW10</text>
<text x="81.2" y="102.4">UP</text>
<text x="83.8" y="106.2">SW26</text>
<text x="125.1" y="102.4">END</text>
<text x="128.2" y="106.2">SW42</text>
<text x="36.9" y="111.3">F6</text>
<text x="79.8" y="111.3">DOWN</text>
<text x="124" y="111.3">PG UP</text>
<text x="39.3" y="115.1">SW11</text>
<text x="83.8" y="115.1">SW27</text>
<text x="128.2" y="115.1">SW43</text>
<text x="36.9" y="120.2">F7</text>
<text x="39.3" y="124">SW12</text>
<text x="80.4" y="120.2">LEFT</text>
<text x="83.8" y="124">SW28</text>
<text x="121.6" y="120.2">PRNT SCRN</text>
<text x="36.9" y="129.1">F8</text>
<text x="79.8" y="129.1">RIGHT</text>
<text x="36.9" y="138">F9</text>
<text x="39.3" y="132.9">SW13</text>
<text x="79.2" y="138">INSERT</text>
<text x="83.8" y="132.9">SW29</text>
<text x="39.3" y="141.8">SW14</text>
<text x="83.8" y="141.8">SW30</text>
<text x="36.3" y="146.9">F10</text>
<text x="79.9" y="146.9">HOME</text>
<text x="36.3" y="155.8">F11</text>
<text x="39.3" y="150.7">SW15</text>
<text x="79.5" y="155.8">PG DN</text>
<text x="83.8" y="150.7">SW31</text>
<text x="39.3" y="159.6">SW16</text>
<text x="83.8" y="159.6">SW32</text>
<text x="36.3" y="164.7">F12</text>
<text x="79.1" y="164.7">DELETE</text>
</g>
</svg>
